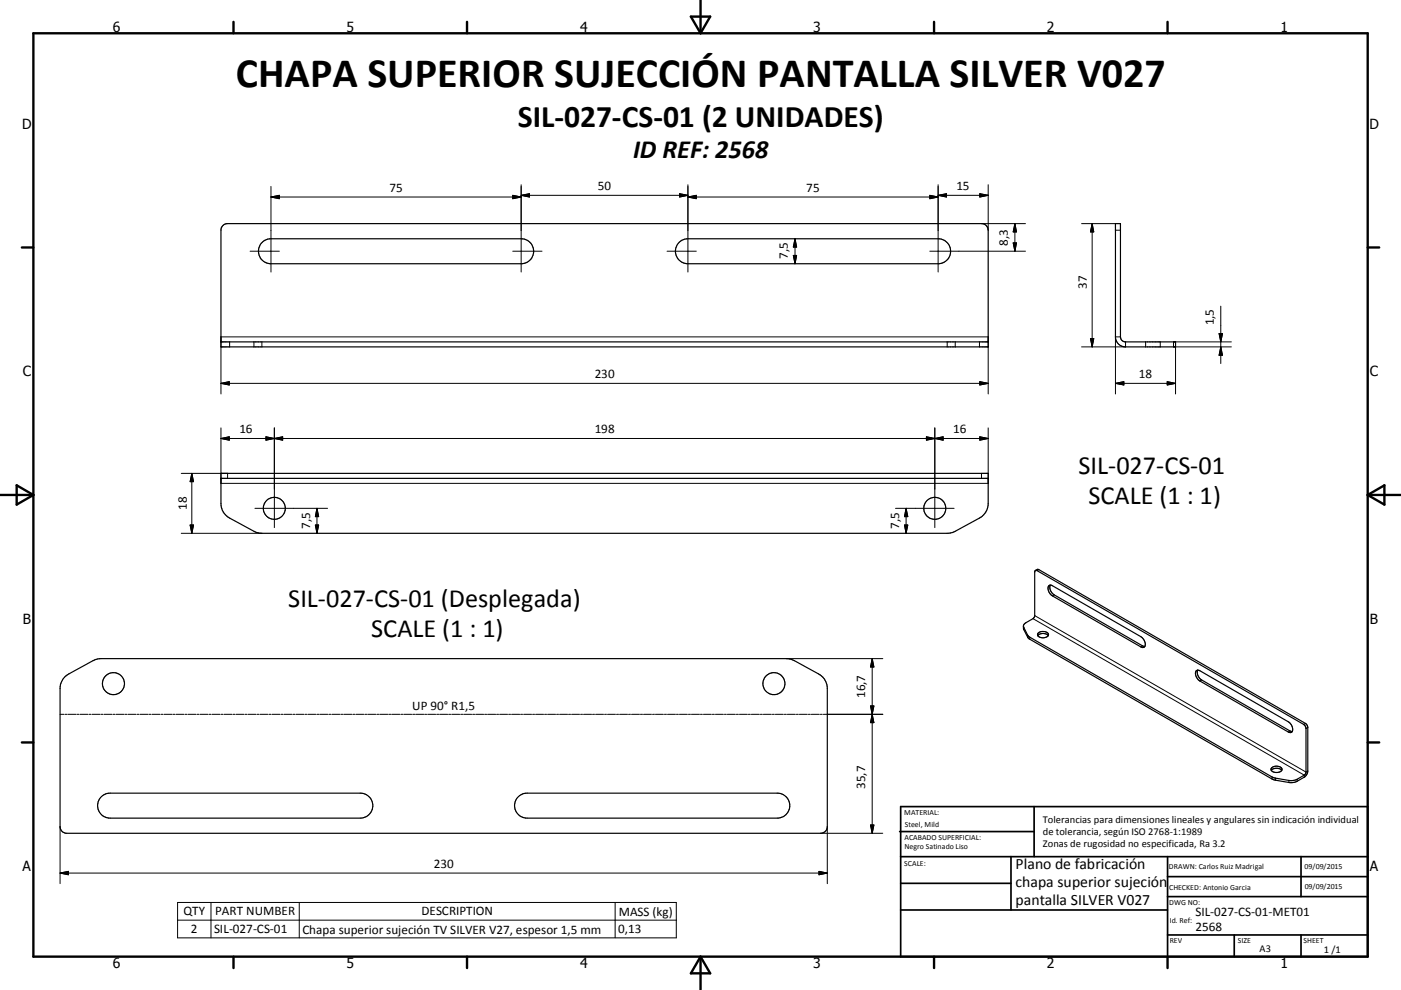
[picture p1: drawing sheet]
<svg xmlns="http://www.w3.org/2000/svg" width="420mm" height="297mm" viewBox="0 0 420 297" stroke-linecap="round" stroke-linejoin="round" font-family="sans-serif">
<g fill="none" stroke="#000" stroke-width=".36">
<path d="M67 67.5l1.2-.4h226.1a1.98 1.98 0 0 1 2 2v35h-230.1v-35l.1-.7zM78.3 73l1.6-1.1 1.3-.3h75a3.7 3.7 0 0 1 3.8 3.8 3.7 3.7 0 0 1-3.8 3.7h-75a3.8 3.8 0 0 1-3.3-2.1 3.8 3.8 0 0 1 .4-4zM203.7 72.6l1.2-.7 1.3-.3h75.1a3.7 3.7 0 0 1 3.7 3.8 3.7 3.7 0 0 1-3.7 3.7h-75.1a3.8 3.8 0 0 1-3.4-2.3 3.8 3.8 0 0 1 .9-4.2zM334.4 67.1h1.5v34a1.52 1.52 0 0 0 1.5 1.5h15v1.5h-15a3 3 0 0 1-3-3zM66.2 102.6h230.1M66.2 142h230.1v9a5 5 0 0 1-2.6 4.4l-7.8 4.2-1.9 .4h-205.5l-1.9-.4-7.8-4.2a4.9 4.9 0 0 1-2.6-4.4zM66.2 143.5h230.1M310.4 171.2h.5l79.9 46.1 .6 .7 .2 .6v13l-.3 .7-2.4 1.5-1.4 .4-5.9-1-73.1-42.2-1.7-3.2 .3-.6 2.6-1.6 .5-.8zM310.4 171.2l.5-.4 .6 .1 79.9 46.1 .5 .7 .2 .6v13a2.44 2.44 0 0 1-1.1 1.9l-2.4 1.3-1.4 .3-5-.8-.8-.3-72.9-42.1-1.6-2.7-.1-1.1M314.9 175.5l.6 .2 26.5 15.3a2.57 2.57 0 0 1 1.2 3M314.9 175.5a1.59 1.59 0 0 0 0 2.7l.6 .6 26.5 15.3 .7 .2 .5-.3M314.9 175.5a2.54 2.54 0 0 0 1.2 3l26.5 15.3 .6 .2"/>
<path d="M311.1 190.7a2.16 2.16 0 0 1 3.2 0M311.3 189.9a1.87 1.87 0 0 1 3 .6 1.93 1.93 0 0 1-3.2-.1zM19.4 203.2l1.2-1 7.3-4 2.4-.6h205.5l2.3 .6 7.3 4a5 5 0 0 1 2.6 4.4v41.4a1.98 1.98 0 0 1-2 2h-226a1.98 1.98 0 0 1-2-2v-41.4l.3-1.6zM358.6 201.3l.5-.3 .6 .2 26.5 15.3a2.15 2.15 0 0 1 .9 3.2l-.9-.1-26.5-15.3a2.54 2.54 0 0 1-1.1-3zM359.1 201a2.58 2.58 0 0 0 1.2 3l26.5 15.3 .6 .2M30.4 239l1.2-.8 1.4-.2h75a3.7 3.7 0 0 1 3.8 3.7 3.7 3.7 0 0 1-3.8 3.7h-75a3.8 3.8 0 0 1-3.5-2.3 3.8 3.8 0 0 1 .9-4.1zM155.1 239.3l1.5-1.1 1.4-.2h75a3.7 3.7 0 0 1 3.8 3.7 3.7 3.7 0 0 1-3.8 3.7h-75a3.8 3.8 0 0 1-3.4-2.1 3.8 3.8 0 0 1 .5-4zM381.1 231.1a2.23 2.23 0 0 1 3.2 0M381.3 230.3a2.14 2.14 0 0 1 3.1 .4 1.86 1.86 0 0 1-3.3 .1z"/>
<circle cx="82.2" cy="152.5" r="3.3"/>
<circle cx="280.3" cy="152.5" r="3.3"/>
<circle cx="34" cy="205.1" r="3.3"/>
<circle cx="232" cy="205.1" r="3.3"/>
</g>
<g fill="none" stroke="#000" stroke-width=".3">
<path d="M81.2 59.1h75M81.2 59.1l2.6-.5v1zM81.2 55.9v25.7M153.7 58.6l2.5 .5-2.5 .5zM156.2 58.6h50M156.2 58.6l2.5-.5v1zM156.2 55.4v26.2M203.8 58.1l2.4 .5-2.4 .5zM206.2 55.4v26.2M206.2 59.1h75.1M206.2 59.1l2.6-.5v1zM278.8 58.6l2.5 .5-2.5 .5z"/>
<path d="M281.3 55.4v26.2M281.3 58.6h15M281.3 58.6l2.5-.5v1zM293.8 58.1l2.5 .5-2.5 .5zM296.3 55.4v13.7M75 75.4h8.8M153.7 75.4h8.8M200 75.4h8.8M237.8 76.6h1l-.4 2.5zM238.4 71.6v7.5M238.4 71.6l.4 2.5h-1zM278.8 75.4h28.6"/>
<path d="M294.3 67.1h13.1M303.8 72.9h1l-.5 2.5zM304.3 67.1l.5 2.5h-1zM304.3 67.1v8.3M324.3 67.1h10.1M327.4 67.1v37M327.4 67.1l.5 2.5h-1zM334.4 69.1h1.5M366 91.9v17.2M66.2 118.2v-17.1h230.1v17.1M66.2 115h230.1M66.2 115l2.5-.5v1z"/>
<path d="M68.8 102.6v1.5M76.1 102.6v1.5M78.5 102.6v1.5M284 102.6v1.5M286.4 102.6v1.5M293.7 102.6v1.5M293.8 114.5l2.5 .5-2.5 .5zM326.9 101.6h1l-.5 2.5zM334.4 115h18M334.4 115l2.5-.5v1zM335.9 101.1h-1.5v17.1M337.4 102.6v1.5h-13.1"/>
<path d="M343.5 102.6v1.5M347.9 102.6v1.5M349.9 114.5l2.5 .5-2.5 .5zM352.4 104.1v14.1M365.5 100.1h1l-.5 2.5zM366 104.1l.5 2.5h-1zM369.2 102.6h-17.4v1.5h17.4M66.2 128.4v16.6h230.1v-16.6M66.2 131.6l2.5-.6v1.1zM66.2 131.6h230.1M79.7 131l5 1.1v-1.1l-5 1.1zM82.3 128.4v29.9"/>
<path d="M277.7 131l5.1 1.1v-1.1l-5.1 1.1zM280.3 128.4v29.9M293.8 131l2.5 .6-2.5 .5zM54.3 142h13.9v1.5M54.3 160h24.2M57 157.5h1l-.5 2.5zM57.5 142v18M57.5 142l.5 2.5h-1zM76.4 152.5h21.8M94.5 157.5h1l-.5 2.5zM95 152.5l.5 2.5h-1zM95 152.5v7.5"/>
<path d="M268.5 152.5h17.6M271.2 157.5h1l-.5 2.5zM271.7 152.5v7.5M271.7 152.5l.5 2.5h-1zM294.3 142v1.5M311.5 170.9l-.6 .3M316.1 178.5l-.6 .3M235.8 197.6h28.9M261.5 197.6v52.4M261.5 197.6l.5 2.5h-1zM306.9 188.2v.7M308.1 190.6v.6"/>
<path d="M308.7 191.2v.6M309.7 185.6l81.3 46.9v.7M310.2 184.7l81.4 46.9 .5-.3M342.6 193.8l-.6 .3M18 214.3h1.2M19.5 214.3h.6M20.4 214.3h2.4M23.1 214.3h.6M24 214.3h2.4M26.7 214.3h.6M27.6 214.3h2.4M30.3 214.3h.6"/>
<path d="M31.2 214.3h2.4M33.9 214.3h.6M34.8 214.3h2.4M37.5 214.3h.6M38.4 214.3h2.4M41.1 214.3h.6M42 214.3h2.4M44.7 214.3h.6M45.6 214.3h2.4M48.3 214.3h.5M49.2 214.3h2.4M51.8 214.3h.7"/>
<path d="M52.8 214.3h2.3M55.5 214.3h.5M56.3 214.3h2.4M59 214.3h.6M59.9 214.3h2.4M62.6 214.3h.6M63.5 214.3h2.4M66.2 214.3h.6M67.1 214.3h2.4M69.8 214.3h.6M70.7 214.3h2.4M73.4 214.3h.6"/>
<path d="M74.3 214.3h2.4M77 214.3h.6M77.9 214.3h2.4M80.6 214.3h.6M81.5 214.3h2.4M84.2 214.3h.6M85.1 214.3h2.4M87.8 214.3h.6M88.7 214.3h2.4M91.4 214.3h.6M92.3 214.3h2.4M95 214.3h.6"/>
<path d="M95.9 214.3h2.4M98.6 214.3h.6M99.5 214.3h2.4M102.2 214.3h.6M103.1 214.3h2.4M105.8 214.3h.6M106.7 214.3h2.4M109.4 214.3h.6M110.2 214.3h2.5M113 214.3h.5M113.9 214.3h2.3M116.5 214.3h.7"/>
<path d="M117.4 214.3h2.4M120.2 214.3h.5M121 214.3h2.4M123.7 214.3h.6M124.6 214.3h2.4M127.3 214.3h.6M128.2 214.3h2.4M130.9 214.3h.6M131.8 214.3h2.4M134.5 214.3h.6M135.4 214.3h2.4M138.1 214.3h.6"/>
<path d="M139 214.3h2.4M141.7 214.3h.6M142.6 214.3h2.4M145.3 214.3h.6M146.2 214.3h2.4M148.9 214.3h.6M149.8 214.3h2.4M152.5 214.3h.6M153.4 214.3h2.4M156.1 214.3h.6M157 214.3h2.4M159.7 214.3h.6"/>
<path d="M160.6 214.3h2.4M163.3 214.3h.6M164.2 214.3h2.4M166.9 214.3h.5M167.8 214.3h2.4M170.4 214.3h.7M171.4 214.3h2.4M174.1 214.3h.5M174.9 214.3h2.5M177.6 214.3h.6M178.6 214.3h2.3M181.2 214.3h.6"/>
<path d="M182.1 214.3h2.4M184.8 214.3h.6M185.7 214.3h2.4M188.4 214.3h.6M189.3 214.3h2.4M192 214.3h.6M192.9 214.3h2.4M195.6 214.3h.6M196.5 214.3h2.4M199.2 214.3h.6M200.1 214.3h2.4M202.8 214.3h.6"/>
<path d="M203.7 214.3h2.4M206.4 214.3h.6M207.3 214.3h2.4M210 214.3h.6M210.9 214.3h2.4M213.6 214.3h.6M214.5 214.3h2.4M217.2 214.3h.6M218.1 214.3h2.4M220.8 214.3h.6M221.7 214.3h2.4M224.4 214.3h.6"/>
<path d="M225.3 214.3h2.4M228 214.3h.6M228.8 214.3h2.5M231.6 214.3h.6M232.5 214.3h2.3M235.2 214.3h.6M236 214.3h2.5M238.8 214.3h.5M239.6 214.3h2.4M242.3 214.3h.6M243.2 214.3h2.4M245.9 214.3h.6"/>
<path d="M246.8 214.3h17.9M261 211.8h1l-1 5h1zM360.3 204l-.6 .3M386.8 219.3l-.6 .3M391.4 217l-.6 .3M392.1 218.3l-.5 .3M381.4 233.1v.6M382.4 233.5v.6M386.4 234.1v.7M388.9 233.8v.6M18 248v17.1M246 250h18.7"/>
<path d="M248 248v17.1M261 247.5h1l-.5 2.5zM18 261.9h230M18 261.9l2.5-.5v1zM53.2 270.7h149.6v10.7h-149.6zM53.2 276.1h149.6M63.3 270.7v10.7M89.7 270.7v10.7M184.4 270.7v10.7M245.5 261.4l2.5 .5-2.5 .5z"/>
</g>
<g fill="none" stroke="#000" stroke-width=".71">
<path d="M10 10h400v277h-400zM70 6.6v3.4M140 6.6v3.4M207.1 5h5.8l-2.9 5zM210 0v10M280 6.6v3.4M350 6.6v3.4M6.6 74.2h3.4M410 74.2h3.5M0 148.5h10M5 145.6l5 2.9-5 2.9zM410 148.5h10.1"/>
<path d="M410 148.5l5.1-2.9v5.8zM6.6 222.7h3.4M410 222.7h3.5M70 287v3.4M140 287v3.4M210 287v10M210 287l2.9 5h-5.8zM280 287v3.4M350 287v3.4"/>
</g>
<g fill="none" stroke="#000" stroke-width=".51">
<path d="M269.7 249.5h40.3M270 242h140v45h-140zM270 257h140M303.1 257v16M310 242v15M350 257v30M390.1 257v12M270 265h33.1M270 273h80M350 269h60M350 263h60M350 280.5h60"/>
<path d="M370 280.5v6.5M390.1 280.5v6.5"/>
</g>
<g fill="#000" stroke="#000" stroke-width=".3">
<path d="M81.2 59.1l2.6-.5v1zM153.7 58.6l2.5 .5-2.5 .5zM156.2 58.6l2.5-.5v1zM203.8 58.1l2.4 .5-2.4 .5zM206.2 59.1l2.6-.5v1zM278.8 58.6l2.5 .5-2.5 .5zM281.3 58.6l2.5-.5v1zM293.8 58.1l2.5 .5-2.5 .5zM237.8 76.6h1l-.4 2.5zM238.4 71.6l.4 2.5h-1zM303.8 72.9h1l-.5 2.5zM304.3 67.1l.5 2.5h-1z"/>
<path d="M327.4 67.1l.5 2.5h-1zM66.2 115l2.5-.5v1zM293.8 114.5l2.5 .5-2.5 .5zM326.9 101.6h1l-.5 2.5zM334.4 115l2.5-.5v1zM349.9 114.5l2.5 .5-2.5 .5zM365.5 100.1h1l-.5 2.5zM366 104.1l.5 2.5h-1zM66.2 131.6l2.5-.6v1.1zM79.7 131l2.6 .6-2.6 .5zM82.3 131.6l2.4-.6v1.1zM277.7 131l2.6 .6-2.6 .5z"/>
<path d="M280.3 131.6l2.5-.6v1.1zM293.8 131l2.5 .6-2.5 .5zM57 157.5h1l-.5 2.5zM57.5 142l.5 2.5h-1zM94.5 157.5h1l-.5 2.5zM95 152.5l.5 2.5h-1zM271.2 157.5h1l-.5 2.5zM271.7 152.5l.5 2.5h-1zM261 211.8h1l-.5 2.5zM261.5 197.6l.5 2.5h-1zM261.5 214.3l.5 2.5h-1zM261 247.5h1l-.5 2.5z"/>
<path d="M18 261.9l2.5-.5v1zM245.5 261.4l2.5 .5-2.5 .5z"/>
</g>
<text font-size="12.6" x="70.7" y="26.2">CHAPA SUPERIOR SUJECCIÓN PANTALLA SILVER V027</text>
<text font-size="9.4" x="155.3" y="38">SIL-027-CS-01 (2 UNIDADES)</text>
<g font-size="7.9">
<text x="189.8" y="47.5">ID REF: 2568</text>
<text x="323.3" y="142.2">SIL-027-CS-01</text>
<text x="326.3" y="151.1">SCALE (1 : 1)</text>
<text x="86.4" y="182.1">SIL-027-CS-01 (Desplegada)</text>
<text x="111.3" y="191.1">SCALE (1 : 1)</text>
</g>
<g font-size="4.7">
<text x="304.5" y="260.9">Plano de fabricación</text>
<text x="304.5" y="266.2">chapa superior sujeción</text>
<text x="304.5" y="271.6">pantalla SILVER V027</text>
</g>
<g font-size="4.2">
<text x="33.9" y="9.6">6</text>
<text x="103.9" y="9.6">5</text>
<text x="173.9" y="9.6">4</text>
<text x="243.8" y="9.6">3</text>
<text x="313.9" y="9.6">2</text>
<text x="383.9" y="9.6">1</text>
<text x="6.7" y="38.7">D</text>
<text x="410.5" y="38.7">D</text>
<text x="6.9" y="112.9">C</text>
<text x="410.7" y="112.9">C</text>
<text x="6.9" y="187.1">B</text>
<text x="410.7" y="187.1">B</text>
<text x="6.8" y="261.4">A</text>
<text x="410.7" y="261.4">A</text>
<text x="33.9" y="290.4">6</text>
<text x="103.9" y="290.4">5</text>
<text x="173.9" y="290.4">4</text>
<text x="243.8" y="290.4">3</text>
<text x="313.9" y="290.4">2</text>
<text x="383.9" y="290.4">1</text>
</g>
<g font-size="3.9">
<text x="116.8" y="57.6">75</text>
<text x="179.2" y="57.1">50</text>
<text x="241.7" y="57.6">75</text>
<text x="286.8" y="57.1">15</text>
<text x="236.2" y="77.6" transform="rotate(-90 236.2 77.6)">7,5</text>
<text x="302.2" y="73.7" transform="rotate(-90 302.2 73.7)">8,3</text>
<text x="325.9" y="86.6" transform="rotate(-90 325.9 86.6)">37</text>
<text x="363.9" y="97.6" transform="rotate(-90 363.9 97.6)">1,5</text>
<text x="178.3" y="113.5">230</text>
<text x="341.5" y="113.5">18</text>
<text x="71.8" y="130">16</text>
<text x="178.3" y="130">198</text>
<text x="285.8" y="130">16</text>
<text x="56" y="153" transform="rotate(-90 56 153)">18</text>
<text x="93" y="158.7" transform="rotate(-90 93 158.7)">7,5</text>
<text x="269.6" y="158.7" transform="rotate(-90 269.6 158.7)">7,5</text>
<text x="259.4" y="209.5" transform="rotate(-90 259.4 209.5)">16,7</text>
<text x="123.6" y="212.9">UP 90° R1,5</text>
<text x="259.4" y="236.6" transform="rotate(-90 259.4 236.6)">35,7</text>
<text x="130" y="260.3">230</text>
<text x="55" y="274.7">QTY</text>
<text x="64.5" y="274.7">PART NUMBER</text>
<text x="126.3" y="274.7">DESCRIPTION</text>
<text x="185.5" y="274.7">MASS (kg)</text>
<text x="358.4" y="274.9">SIL-027-CS-01-MET01</text>
<text x="57.2" y="280">2</text>
<text x="64.2" y="280">SIL-027-CS-01</text>
<text x="90.7" y="280.1">Chapa superior sujeción TV SILVER V27, espesor 1,5 mm</text>
<text x="185.3" y="280">0,13</text>
<text x="358.4" y="279.4">2568</text>
</g>
<g font-size="3.1">
<text x="312.7" y="246.8">Tolerancias para dimensiones lineales y angulares sin indicación individual</text>
<text x="312.7" y="250.4">de tolerancia, según ISO 2768-1:1989</text>
<text x="312.7" y="254">Zonas de rugosidad no especificada, Ra 3.2</text>
<text x="377.6" y="285.6">A3</text>
<text x="396.9" y="285.9">1 /1</text>
</g>
<g font-size="2.4">
<text x="271.1" y="244.4">MATERIAL:</text>
<text x="271.2" y="252">ACABADO SUPERFICIAL:</text>
<text x="271.3" y="248">Steel, Mild</text>
<text x="271.2" y="254.7">Negro Satinado Liso</text>
<text x="271.1" y="259.7">SCALE:</text>
<text x="350.4" y="260.8">DRAWN: Carlos Ruiz Madrigal</text>
<text x="391.1" y="260.6">09/09/2015</text>
<text x="350.5" y="267">CHECKED: Antonio Garcia</text>
<text x="391.2" y="266.7">09/09/2015</text>
<text x="350.5" y="271.4">DWG NO:</text>
<text x="350.7" y="276.9">Id. Ref:</text>
<text x="350.7" y="282.8">REV</text>
<text x="371.1" y="282.9">SIZE</text>
<text x="390.8" y="283">SHEET</text>
</g>
</svg>
